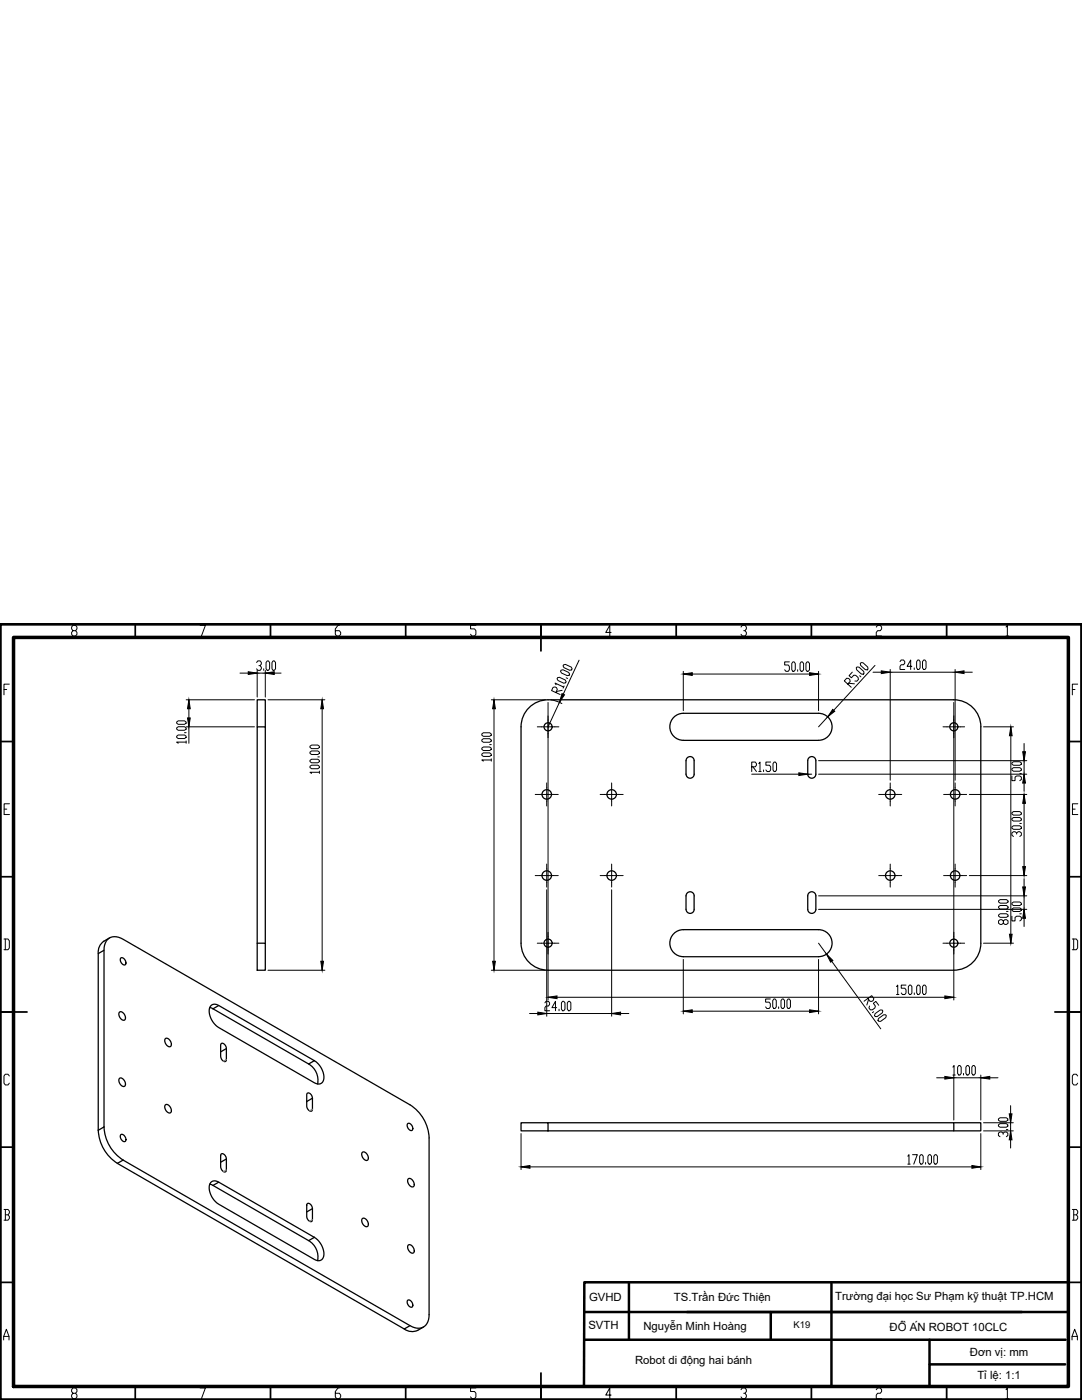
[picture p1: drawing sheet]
<svg xmlns="http://www.w3.org/2000/svg" width="216mm" height="279mm" viewBox="0 0 216 279" stroke-linecap="round" stroke-linejoin="round" font-family="sans-serif">
<!-- layer: 0 -->
<path d="M0 124.5h215.9v154.9h-215.9zM2.7 127.2h210.5v149.5h-210.5z" fill="none" stroke="#000" stroke-width=".7"/>
<g fill="none" stroke="#000" stroke-width=".35">
<path d="M27 124.5v2.7M54 124.5v2.7M81 124.5v2.7M107.9 124.5v5.4M134.9 124.5v2.7M161.9 124.5v2.7M188.9 124.5v2.7M0 148h2.7M213.2 148h2.7M0 175h2.7M213.2 175h2.7M0 202h5.4"/>
<path d="M210.5 202h5.4M0 228.9h2.7M213.2 228.9h2.7M0 255.9h2.7M213.2 255.9h2.7M27 276.7v2.7M54 276.7v2.7M81 276.7v2.7M107.9 274v5.4M134.9 276.7v2.7M161.9 276.7v2.7M188.9 276.7v2.7"/>
</g>
<g fill="none" stroke="#000" stroke-width=".2">
<path d="M.8 137.6h.5M1.9 136.5h-1.1v2.2M14.6 125.9l-.3-.4v-.4l.3-.3h.5l.3 .3v.4l-.3 .4h-.5l-.3 .3v.4l.3 .3h.5l.3-.3v-.4l-.3-.3M37.1 139.7h13.7M37.7 139.7v8.6M39.9 124.8h1.1l-.8 2.1M47.9 134.3h8.2M51.2 132.2l.2-.3h.5l.2 .3v.3l-.2 .3h-.2M51.3 133.8v5.3M51.9 132.8l.2 .4v.3l-.2 .3h-.5l-.2-.3M52.6 133.5v.3M52.9 133.8v5.3"/>
<path d="M53.3 131.9h.3l.2 .3v1.3l-.2 .3h-.3l-.2-.3v-1.3zM53.5 139.7h11.3M54.5 131.9h.2l.3 .3v1.3l-.3 .3h-.2l-.2-.3v-1.3zM64.3 139.7v53.9M67.7 124.8h-.3l-.5 .7v1.1l.3 .3h.5l.3-.3v-.4l-.3-.3h-.8M95 124.8h-1.1v.7h.8l.3 .4v.7l-.3 .3h-.5l-.3-.3M98 139.7h10.8M98.6 139.7v53.9M109.9 139.7l1.4 .3 .8 .4M110.9 138.2l.3-.6-.2-.4-.3-.1-.3 .1-.3 .6 1.7 .8M110.9 136.7l-.1-.4 1.7 .8M111.3 135.2h.3l1.2 .5 .2 .3-.1 .3h-.4l-1.2-.5-.1-.3z"/>
<path d="M112 133.8l.3-.1 1.2 .5 .2 .3-.1 .3h-.4l-1.2-.5-.2-.3zM112.2 137.8l-1.2 .2M112.4 132.7l.4-.1 1.2 .5 .2 .4-.1 .2-.4 .1-1.2-.6-.1-.3zM112.6 136.9l-.2 .4M113 135.3l.3 .1M115.5 131.8l-6.1 13.3M121.9 126.2h-1l.8-1.4v2.1M136.3 134v7.8M136.3 134.5h27M147.9 125.1l.2-.3h.6l.2 .3v.4l-.2 .4h-.3M148.7 125.9l.2 .3v.4l-.2 .3h-.6l-.2-.3M157.5 132.1h-.9v.6h.7l.2 .3v.7l-.2 .3h-.5l-.2-.3"/>
<path d="M158.2 132.1h.3l.2 .3v1.3l-.2 .3h-.3l-.2-.3v-1.3zM159.2 133.7v.3M159.9 132.1h.2l.2 .3v1.3l-.2 .3h-.2l-.3-.3v-1.3zM161.1 132.1h.2l.2 .3v1.3l-.2 .3h-.2l-.3-.3v-1.3zM163.3 134v7.8M169.2 136.5l.4-.5v-.4l-.3-.2h-.4l-.4 .5 1.4 1.3M169.3 136.4l1.2 .1M170.1 134.1l-.7 .7 .5 .5 .5-.6 .4 .1 .4 .4 .1 .4-.3 .3h-.4M171 133.1h.4l.9 .9 .1 .4-.1 .2-.4-.1-1-.8v-.4zM171.5 134.9l.3 .2M171.8 132.2l.4 .1 .9 .8 .1 .4-.2 .2-.3-.1-1-.8v-.4zM174.2 134.2h19.8"/>
<path d="M174.6 132.8l-11.3 12.3M174.8 125.1l.3-.3h.6l.2 .3v.4l-.2 .4h-.6l-.3 .3v.7h1.1M177.6 133.6v22.1M179.6 132l.2-.3h.5l.2 .3v.4l-.2 .3h-.5l-.2 .3v.6h.9M181.9 133h-.9l.7-1.3v1.9M182.4 133.3v.3M183.1 131.7h.3l.2 .3v1.3l-.2 .3h-.3l-.2-.3v-1.3zM184.3 131.7h.3l.2 .3v1.3l-.2 .3h-.3l-.2-.3v-1.3zM190.6 133.6v22.1M200.7 125.1l.3-.3v2.1M200.7 126.9h.6M214 137.6h.5"/>
<path d="M215 136.5h-1v2.2M35.3 146.9l.3-.2h1.2l.3 .2v.3l-.3 .2h-1.2l-.3-.2zM35.3 145.3l.3-.3h1.2l.3 .3v.2l-.3 .2h-1.2l-.3-.2zM35.3 144.1l.3-.2h1.2l.3 .2v.2l-.3 .3h-1.2l-.3-.3zM36.8 146.2h.3M37.1 148.1h-1.8l.3 .2M37.1 147.9v.4M37.1 145.1h13.7M61.8 152.9l.4-.2h1.2l.3 .2v.3l-.3 .2h-1.2l-.4-.2zM61.8 151.8l.4-.3h1.2l.3 .3v.2l-.3 .2h-1.2l-.4-.2zM61.8 150.1l.4-.2h1.2l.3 .2v.2l-.3 .3h-1.2l-.4-.3zM61.8 148.9l.4-.2h1.2l.3 .2v.3l-.3 .2h-1.2l-.4-.2z"/>
<path d="M63.4 151.1h.3M63.7 154.1h-1.9l.4 .3M63.7 153.9v.5M96.1 150.5l.3-.2h1.3l.3 .2v.2l-.3 .3h-1.3l-.3-.3zM96.1 149.3l.3-.2h1.3l.3 .2v.2l-.3 .3h-1.3l-.3-.3zM96.1 147.7l.3-.3h1.3l.3 .3v.2l-.3 .2h-1.3l-.3-.2zM96.1 146.5l.3-.3h1.3l.3 .3v.2l-.3 .2h-1.3l-.3-.2zM97.7 148.6h.3M98 151.7h-1.9l.3 .2M98 151.4v.5M109.1 156.3v2.2h-2.3M109.4 143.7v1.4h-2.2"/>
<path d="M109.4 140.2v59.4M111.4 158.5h-2.3v2.3M111.5 145.1h-2.1v1.3M122 156.3v2.2h-2.2M124.3 158.5h-2.3v2.3M150 154.5h12M150 153h.7l.2-.3v-.3l-.2-.3h-.7v1.9M150.2 153l.7 1M151.4 152.4l.2-.3v1.9M151.4 154h.5M152.4 153.7v.3M153.8 152.1h-1v.6h.7l.3 .3v.7l-.3 .3h-.4l-.3-.3"/>
<path d="M154.5 152.1h.2l.3 .3v1.3l-.3 .3h-.2l-.3-.3v-1.3zM163.3 151.8h41.6M163.3 154.5h41.6M177.6 156.3v2.2h-2.3M179.9 158.5h-2.3v2.3M190.3 143.7v1.4h-2.1M190.3 140.2v59.4M190.6 156.3v2.2h-2.3M192.5 145.1h-2.2v1.3M192.9 158.5h-2.3v2.3M193.4 158.5h11.5M196.2 145.1h6"/>
<path d="M201.7 145.1v43.1M201.9 154.9v.9h.6v-.7l.4-.2h.6l.3 .2v.5l-.3 .2M201.9 153.4l.3-.2h1.3l.3 .2v.3l-.3 .2h-1.3l-.3-.2zM201.9 152.3l.3-.3h1.3l.3 .3v.2l-.3 .2h-1.3l-.3-.2zM203.5 154.4h.3M204.3 148.4v9.5M204.3 158.5v16.2M.8 161.5h.6M1.9 160.4h-1.1v2.2h1.1M109.1 172.4v2.3h-2.3M109.1 177.6v25.2M111.4 174.7h-2.3v2.3"/>
<path d="M122 172.4v2.3h-2.2M122 177.6v25.2M124.3 174.7h-2.3v2.3M163.3 178.8h41.6M177.6 172.4v2.3h-2.3M179.9 174.7h-2.3v2.3M190.6 172.4v2.3h-2.3M192.9 174.7h-2.3v2.3M193.4 174.7h11.5M199.3 179.8l.3-.3h1.2l.3 .3v.2l-.3 .2h-1.2l-.3-.2zM201.9 165l.3-.2h1.3l.3 .2v.3l-.3 .2h-1.3l-.3-.2zM201.9 163.4l.3-.2h1.3l.3 .2v.2l-.3 .3h-1.3l-.3-.3z"/>
<path d="M201.9 162.2l.3-.2h1.3l.3 .2v.2l-.3 .3h-1.3l-.3-.3zM202.9 166.5v-.3l-.4-.2h-.3l-.3 .2v.5l.3 .2M202.9 166.2l.3-.2h.3l.3 .2v.5l-.3 .2M203.5 164.3h.3M204.3 175.4v9.5M214 161.5h.5M215.1 160.4h-1.1v2.2h1.1M.8 187.4h.8l.3 .4v1.4l-.3 .3h-.8M1.1 187.4v2.1M53.5 193.6h11.3M98 193.6h10.8M109.4 186.9v1.3h-2.2"/>
<path d="M109.4 199h80.9M111.5 188.2h-2.1v1.4M112.3 199.8h.2l.2 .3v1.3l-.2 .3h-.2l-.3-.3v-1.3zM113.4 199.8h.3l.2 .3v1.3l-.2 .3h-.3l-.2-.3v-1.3zM136.3 191.5v10.8M153.7 199.4h-.9v.6h.7l.2 .3v.6l-.2 .4h-.5l-.2-.4M154.4 199.4h.3l.2 .3v1.2l-.2 .4h-.3l-.2-.4v-1.2zM156.1 199.4h.2l.2 .3v1.2l-.2 .4h-.2l-.3-.4v-1.2zM157.3 199.4h.2l.2 .3v1.2l-.2 .4h-.2l-.3-.4v-1.2zM163.3 188.2l12.4 17.1M163.3 191.5v10.8M163.3 181.5h41.6"/>
<path d="M173.2 199.3l.4 .5h.4l.2-.1 .2-.4-.5-.6-1.5 1.1M173.3 199.5l-.3 1.1M178.9 196.9l.2-.3v1.9M178.9 198.5h.5M180.8 196.6h-1v.6h.7l.3 .3v.7l-.3 .3h-.4l-.3-.3M181.5 196.6h.2l.3 .3v1.3l-.3 .3h-.2l-.2-.3v-1.3zM182.4 198.2v.3M183.1 196.6h.3l.2 .3v1.3l-.2 .3h-.3l-.2-.3v-1.3zM184.3 196.6h.3l.2 .3v1.3l-.2 .3h-.3l-.2-.3v-1.3zM190.3 186.9v1.3h-2.1M192.5 188.2h-2.2v1.4M196.2 188.2h6"/>
<path d="M199.3 182.6l.3-.2h1.2l.3 .2v.2l-.3 .3h-1.2l-.3-.3zM199.3 180.9l.3-.2h1.2l.3 .2v.3l-.3 .2h-1.2l-.3-.2zM200.2 183.8l.3-.3h.3l.3 .3v.5l-.3 .2h-.3l-.3-.2v-.5l-.3-.3h-.3l-.3 .3v.5l.3 .2h.3l.3-.2M200.8 181.9h.3M201.9 182.8v1h.6v-.7l.4-.3h.6l.3 .3v.5l-.3 .2M201.9 181.4l.3-.2h1.3l.3 .2v.3l-.3 .2h-1.3l-.3-.2zM201.9 180.3l.3-.3h1.3l.3 .3v.2l-.3 .2h-1.3l-.3-.2zM203.5 182.4h.3M214 187.4h.8l.2 .4v1.4l-.2 .3h-.8M214.2 187.4v2.1M1.9 214.7l-.3-.3h-.5l-.3 .3v1.5l.3 .3h.5l.3-.3M105.7 202.3h19.8"/>
<path d="M108.7 200.1l.3-.3h.4l.3 .3v.4l-.3 .3h-.4l-.3 .3v.6h1M111.1 201.1h-1l.7-1.3v1.9M111.5 201.4v.3M136.3 201.8h27M155.4 200.9v.4M174.3 201.9l-.2 .2M174.6 202.3l1-.7h.4l.2 .2-.2 .3-1 .8h-.4l-.1-.2zM175.3 203.3l1-.8h.4l.2 .2-.2 .4-1 .7h-.4l-.1-.2zM175.3 200.6l-.5-.7-.5 .3 .4 .6-.1 .4-.5 .3h-.4l-.3-.3 .1-.4M186.9 215.1h12.2M190.1 213l.3-.3v1.8M190.1 214.5h.5"/>
<path d="M190.3 214.6v8.9M191.3 212.7h.2l.3 .3v1.2l-.3 .3h-.2l-.2-.3v-1.2zM192.3 214.2v.3M193 212.7h.2l.2 .3v1.2l-.2 .3h-.2l-.3-.3v-1.2zM194.2 212.7h.2l.2 .3v1.2l-.2 .3h-.2l-.3-.3v-1.2zM195.7 214.6v8.9M215 214.7l-.2-.3h-.6l-.2 .3v1.5l.2 .3h.6l.2-.3M104 226.2v7.2M104 232.9h91.7M181.1 230.7l.3-.3v1.9M181.1 232.3h.5M182.1 230.4h.9l-.7 1.9"/>
<path d="M183.7 230.4h.3l.2 .3v1.3l-.2 .3h-.3l-.2-.3v-1.3zM184.7 232v.3M185.4 230.4h.2l.3 .3v1.3l-.3 .3h-.2l-.2-.3v-1.3zM186.6 230.4h.2l.2 .3v1.3l-.2 .3h-.2l-.3-.3v-1.3zM195.7 226.2v7.2M196.2 224.1h6M196.2 225.7h6M199.2 224.5l.3-.2h1.3l.3 .2v.2l-.3 .3h-1.3l-.3-.3zM199.2 223.3l.3-.2h1.3l.3 .2v.3l-.3 .2h-1.3l-.3-.2zM200.2 226.4v-.3l-.4-.2h-.3l-.3 .2v.5l.3 .3M200.2 226.1l.3-.2h.3l.3 .2v.5l-.3 .3M200.8 225.4h.3"/>
<path d="M201.7 220.7v8.4M.8 241.4h.8l.3 .3v.4l-.3 .3M1.1 242.4h.5l.3 .4v.4l-.3 .3h-.8M1.1 241.4v2.1M214 241.4h.8l.2 .3v.4l-.2 .3M214.2 242.4h.6l.2 .4v.4l-.2 .3h-.8M214.2 241.4v2.1M.7 267.4v-.7l.6-1.4 .5 1.4v.7M.7 266.7h1.1M14.6 278.1l-.3-.4v-.4l.3-.3h.5l.3 .3v.4l-.3 .4h-.5l-.3 .3v.4l.3 .3h.5l.3-.3v-.4l-.3-.3M39.9 277h1.1l-.8 2.1M67.7 277h-.3l-.5 .7v1.1l.3 .3h.5l.3-.3v-.4l-.3-.3h-.8"/>
<path d="M95 277h-1.1v.7h.8l.3 .4v.7l-.3 .3h-.5l-.3-.3M121.9 278.4h-1l.8-1.4v2.1M147.9 277.3l.2-.3h.6l.2 .3v.4l-.2 .4h-.3M148.7 278.1l.2 .3v.4l-.2 .3h-.6l-.2-.3M174.8 277.3l.3-.3h.6l.2 .3v.4l-.2 .4h-.6l-.3 .3v.7h1.1M200.7 277.3l.3-.3v2.1M200.7 279.1h.6M213.9 267.4v-.7l.5-1.4 .6 1.4v.7M213.9 266.7h1.1"/>
</g>
<g fill="none" stroke="#000" stroke-width=".25">
<path d="M51.3 145.1v-5.4h1.6v5.4M134.7 142.9l1-.5h.7h26.9a2.7 2.7 0 0 1 2.7 2.7 2.7 2.7 0 0 1-2.7 2.7l-26.9-.1a2.69 2.69 0 0 1-2.6-1.8 2.69 2.69 0 0 1 .9-3zM138.5 151.8v2.7M138.5 151.8a.81 .81 0 0 0-.8-.8 .81 .81 0 0 0-.8 .8v2.7a.81 .81 0 0 0 .8 .8 .81 .81 0 0 0 .8-.8M161.4 151.2a.81 .81 0 0 1 .9-.1 .81 .81 0 0 1 .5 .7v2.7a.81 .81 0 0 1-.8 .8 .81 .81 0 0 1-.8-.8v-2.7zM138.5 178.8v2.7M138.5 178.8a.81 .81 0 0 0-.8-.8 .81 .81 0 0 0-.8 .8v2.7a.81 .81 0 0 0 .8 .8 .81 .81 0 0 0 .8-.8M161.4 178.2a.81 .81 0 0 1 .9-.2 .81 .81 0 0 1 .5 .8v2.7a.81 .81 0 0 1-.8 .8 .81 .81 0 0 1-.8-.8v-2.7zM20.7 187.8a2.62 2.62 0 0 0-1.1 2.5M20.8 189.7l-1.2 .6v35.3M21.9 187.2l-1.2 .6M24.1 191.2a.86 .86 0 0 1 .9 .4 .86 .86 0 0 1-.1 1 1.01 1.01 0 0 1-.8-1.4z"/>
<path d="M51.3 188.2h1.6v5.4h-1.6zM51.3 188.2v-43.1h1.6v43.1M109.4 193.6h80.9M109.4 193.6a5.4 5.4 0 0 1-5.4-5.4v-43.2a5.4 5.4 0 0 1 5.4-5.3h80.9a5.4 5.4 0 0 1 5.4 5.4v43.1a5.4 5.4 0 0 1-5.4 5.4M136.3 190.9h27M136.4 190.9a2.69 2.69 0 0 1-2.7-2.7 2.69 2.69 0 0 1 2.7-2.7h26.9a2.69 2.69 0 0 1 2.7 2.7 2.69 2.69 0 0 1-2.7 2.7M23.8 202a.96 .96 0 0 1 1.2 1.1v.2a.58 .58 0 0 1-.6 .3 .58 .58 0 0 1-.5-.5l-.2-.7zM23.8 215.2a.96 .96 0 0 1 1.2 1.2v.2a.58 .58 0 0 1-.6 .2 .58 .58 0 0 1-.5-.5l-.2-.7zM33 207.3a.97 .97 0 0 1 1.2 1.1l-.1 .4a.97 .97 0 0 1-1.2-1.1zM41.9 201.1l.6 .2M42 200.7l.7-.3 .9 .3 19.1 11a3.8 3.8 0 0 1 1.8 4.1l-.6 .5h-.5l-.7-.2-19.1-11a3.8 3.8 0 0 1-1.7-4.1zM42.5 201.3l19.1 11 1.1-.6"/>
<path d="M43.6 200.7l-1.1 .6M44.1 208.3a.89 .89 0 0 1 1.1 1v2.2a.39 .39 0 0 1-.3 .4 .39 .39 0 0 1-.5-.2l-.4-.9v-2.2zM45.2 209.3l-1.2 .6M61.3 218.2a.88 .88 0 0 1 1 1v2.2a.35 .35 0 0 1-.1 .3 .35 .35 0 0 1-.4 0l-.6-.8zM61.6 212.3a3.8 3.8 0 0 1 1.8 4M62.3 219.2l-1.1 .6M19.6 225.6a8.3 8.3 0 0 0 3.8 6.6M20.8 224.9a8.3 8.3 0 0 0 3.8 6.6M20.8 224.9v-35.2a2.25 2.25 0 0 1 2.9-2.7l.9 .5 57.2 33a8.2 8.2 0 0 1 3.8 6.6M20.8 224.9l-1.2 .7M23.4 232.2l57.3 33 1.1-.6M24.1 226.5a.86 .86 0 0 1 .9 .4 .86 .86 0 0 1-.1 .9 1.01 1.01 0 0 1-.8-1.3z"/>
<path d="M24.6 231.5l-1.2 .7M33 220.5a.97 .97 0 0 1 1.2 1.2l-.1 .3a.97 .97 0 0 1-1.2-1.1zM41.9 236.3l.6 .3M42 236l.7-.3 .9 .2 19.1 11a3.8 3.8 0 0 1 1.8 4.1l-.4 .4-.5 .2-.9-.3-19.1-11a3.8 3.8 0 0 1-1.7-4.1zM43.6 235.9l-1.1 .7 19.1 11 1.1-.7M44.1 230.3a.89 .89 0 0 1 1.1 1v2.2a.39 .39 0 0 1-.3 .4 .39 .39 0 0 1-.5-.2l-.4-.9v-2.2zM45.2 231.3l-1.2 .7M72.3 230a1.04 1.04 0 0 1 1 .4 1.04 1.04 0 0 1 .1 1.1 .97 .97 0 0 1-1.2-1.1zM81.3 224.3a.85 .85 0 0 1 .9 .4 .85 .85 0 0 1-.1 .9 .99 .99 0 0 1-.8-1.3zM81.4 235.3a.96 .96 0 0 1 1.3 1.1l-.1 .2a.49 .49 0 0 1-.4 .3 .49 .49 0 0 1-.5-.3l-.3-.7zM85.6 227.1v35.3a2.25 2.25 0 0 1-2.9 2.6l-.9-.4-57.2-33.1M104 224.1h5.4v1.6h-5.4z"/>
<path d="M109.4 224.1h80.9v1.6h-80.9M190.3 224.1h5.4v1.6h-5.4M61.3 240.2a.88 .88 0 0 1 1 1v2.2a.35 .35 0 0 1-.1 .4 .35 .35 0 0 1-.4-.1l-.6-.7zM61.6 247.6a3.8 3.8 0 0 1 1.8 4M62.3 241.2l-1.1 .7M72.3 243.2a.97 .97 0 0 1 1.2 1.1l-.1 .4a1.04 1.04 0 0 1-1-.4 1.04 1.04 0 0 1-.1-1.1zM81.3 259.5a.86 .86 0 0 1 .9 .4 .86 .86 0 0 1-.1 1 1.01 1.01 0 0 1-.8-1.4zM81.4 248.5a.97 .97 0 0 1 1.3 1.1l-.1 .4a.96 .96 0 0 1-1.3-1.1zM84.5 264.8a3 3 0 0 1-3.8 .4M185.5 272.3v4.2"/>
<circle cx="109.1" cy="158.5" r=".95"/>
<circle cx="109.4" cy="145" r=".81"/>
<circle cx="122.1" cy="158.5" r=".95"/>
<circle cx="177.6" cy="158.5" r=".95"/>
<circle cx="190.3" cy="145" r=".81"/>
<circle cx="190.6" cy="158.5" r=".95"/>
<circle cx="109.1" cy="174.7" r=".95"/>
<circle cx="122.1" cy="174.7" r=".95"/>
<circle cx="177.6" cy="174.7" r=".95"/>
<circle cx="190.6" cy="174.7" r=".95"/>
<circle cx="109.4" cy="188.2" r=".81"/>
<circle cx="190.3" cy="188.2" r=".81"/>
</g>
<g fill="#000" stroke="#000" stroke-width=".2">
<path d="M37.7 139.7l.3 1.7h-.6zM49.5 134.1l1.8 .2-1.8 .3zM52.9 134.3l1.8-.2v.5zM64.3 139.7l.3 1.7h-.6zM98.6 139.7l.2 1.7h-.5zM136.3 134.5l1.8-.3v.6zM161.5 134.2l1.8 .3-1.8 .3zM175.9 133.9l1.7 .3-1.7 .2zM190.6 134.2l1.8-.3v.5zM37.4 143.3h.6l-.3 1.8zM112.1 138.4l.5 .3-1 1.5zM159.4 154.2l1.8 .3-1.8 .3z"/>
<path d="M166.2 141.6l.4 .3-1.4 1.2zM201.7 145.1l.3 1.7h-.6zM204.1 150h.5l-.3 1.8zM204.3 154.5l.3 1.8h-.5zM204.3 158.5l.3 1.8h-.5zM204.1 177h.5l-.3 1.8zM204.1 173h.5l-.3 1.7zM64 191.8h.6l-.3 1.8zM98.3 191.8h.5l-.2 1.8zM109.4 199l1.7-.2v.5zM164.9 190.4l1.3 1.3-.5 .3zM188.5 198.8l1.8 .2-1.8 .3z"/>
<path d="M201.4 186.4h.6l-.3 1.8zM204.3 181.5l.3 1.8h-.5zM107.3 202l1.8 .3-1.8 .2zM122 202.3l1.8-.3v.5zM136.3 201.8l1.8-.3v.6zM161.5 201.5l1.8 .3-1.8 .3zM188.5 214.8l1.8 .3-1.8 .3zM195.7 215.1l1.8-.3v.6zM104 232.9l1.7-.3v.6zM193.9 232.6l1.8 .3-1.8 .3zM201.4 222.3h.5l-.2 1.8zM201.7 225.7l.2 1.8h-.5z"/>
</g>
<path d="M45.2 211.5l-.6 .3M45.2 233.5l-.6 .3M62.3 221.4l-.5 .3M62.3 243.4l-.5 .3" fill="none" stroke="#808080" stroke-width=".25"/>
<path d="M125.5 255.9v11.5M165.9 255.9v20.6M212.9 255.9h-96.3l-.1 20.8M116.6 267.4h96M116.7 261.8h96.2M153.8 261.8v5.6M185.5 267.4v9.1M185.5 272.3h27" fill="none" stroke="#000" stroke-width=".5"/>
<g font-size="2.3">
<text x="117.5" y="259.7">GVHD</text>
<text x="134.5" y="259.6">TS.Trần Đức Thiện</text>
<text x="166.6" y="259.5">Trường đại học Sư Phạm kỹ thuật TP.HCM</text>
<text x="117.4" y="265.3">SVTH</text>
<text x="128.4" y="265.4">Nguyễn Minh Hoàng</text>
<text x="177.5" y="265.6">ĐỒ ÁN ROBOT 10CLC</text>
<text x="126.7" y="272.3">Robot di động hai bánh</text>
<text x="193.5" y="270.7">Đơn vị: mm</text>
<text x="195" y="275.3">Tỉ lệ: 1:1</text>
</g>
<text font-size="1.9" x="158.3" y="265.1">K19</text>
</svg>
